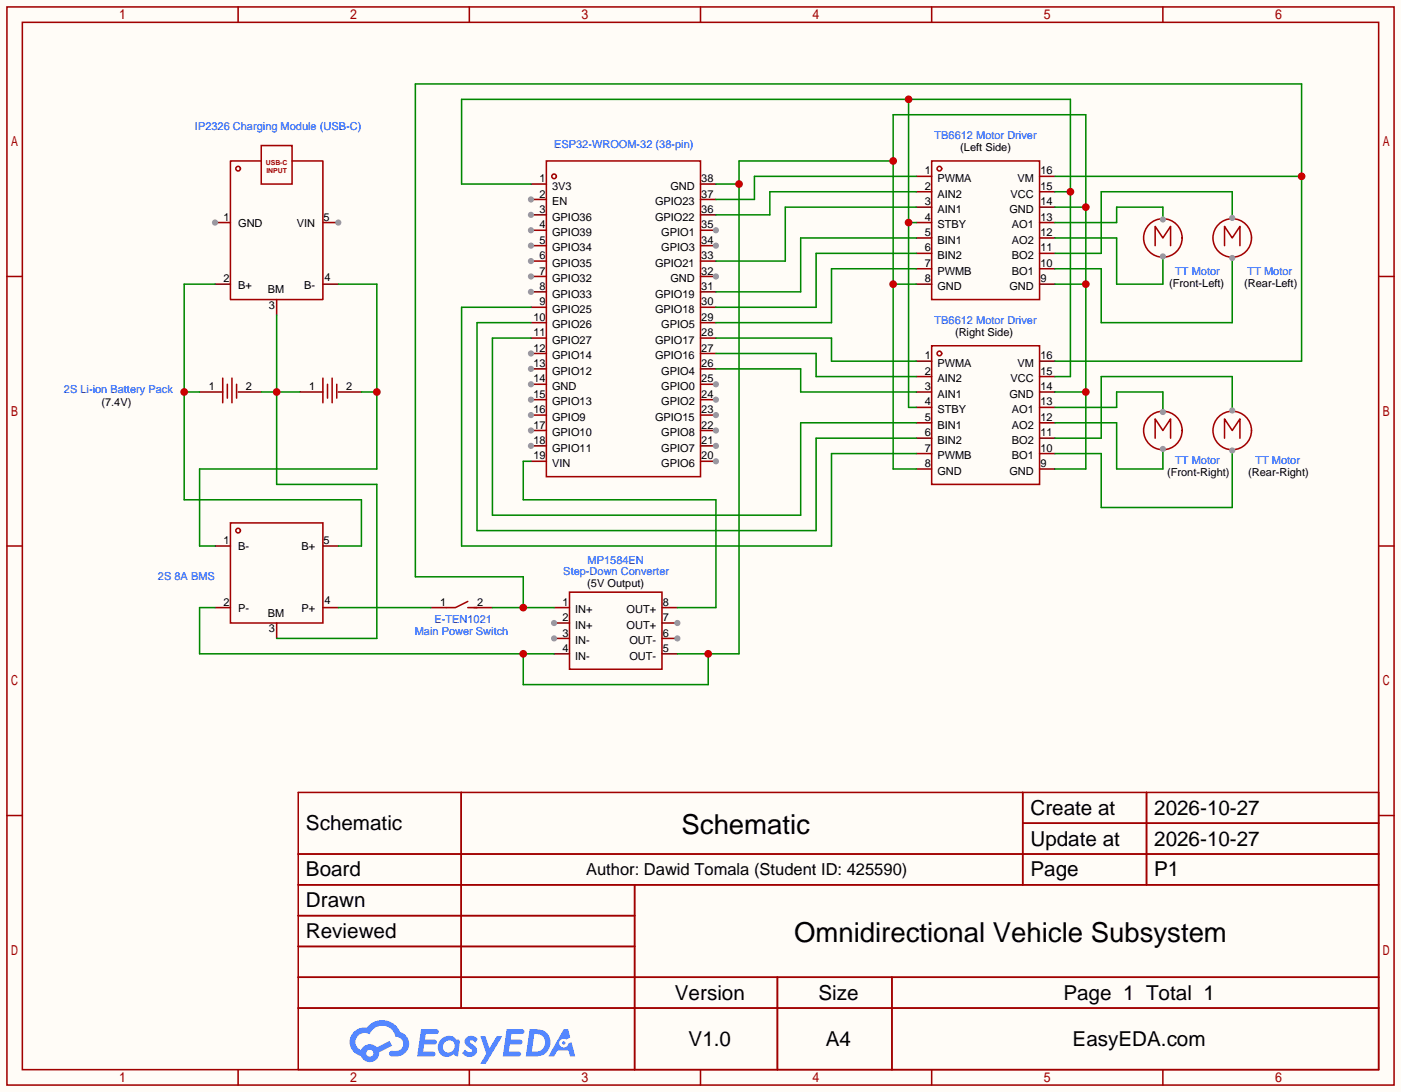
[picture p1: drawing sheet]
<svg xmlns="http://www.w3.org/2000/svg" width="231mm" height="180mm" viewBox="0 0 231 180" stroke-linecap="round" stroke-linejoin="round" font-family="sans-serif">
<path d="M0 0h230.9v180.1h-230.9z" fill="#fffcf7"/>
<g fill="none" stroke="#a10000" stroke-width=".25">
<path d="M1.1 1.1h228.6v177.8h-228.6zM3.7 3.7h223.5v172.7h-223.5zM39.2 1.1v2.6M77.3 1.1v2.6M115.4 1.1v2.6M153.5 1.1v2.6M191.6 1.1v2.6M1.1 45.6h2.6M227.2 45.6h2.5M1.1 90h2.6M227.2 90h2.5M1.1 134.5h2.6"/>
<path d="M49.1 130.7h178.1v45.7h-178.1zM76 130.7v35.5M168.5 130.7v15.2M168.5 135.8h58.7M188.9 130.7v15.2M227.2 134.5h2.5M49.1 140.8h178.1M49.1 145.9h178.1M49.1 151h55.5M49.1 156.1h55.5M104.6 145.9v30.5M39.2 176.4v2.5"/>
<path d="M49.1 161.2h178.1M49.1 166.2h178.1M77.3 176.4v2.5M115.4 176.4v2.5M128.1 161.2v15.2M147 161.2v15.2M153.5 176.4v2.5M191.6 176.4v2.5"/>
</g>
<g fill="#5487ff">
<path d="M76.9 171.1a1.3 1.3 0 0 1 1.8 .3l-.4 .6a.54 .54 0 0 0-.9-.2l.1 .1a2.32 2.32 0 0 1 1.1 1.4 1.36 1.36 0 0 1-1.1 1 1.36 1.36 0 0 1-1.4-.6l.6-.6a.64 .64 0 0 0 .5 .5 .64 .64 0 0 0 .6-.3l-.2-.3a1.6 1.6 0 0 1-1-1.5z"/>
<path d="M79.2 170.9h.8l.7 2 1.2-2h.9l-2.7 4.5h-.9l.9-1.6z"/>
<path d="M69.4 169.7h1.6a1.31 1.31 0 0 1 1.3 .2 .4 .4 0 0 1-.4 .6h-1.7l-.2 1h1.7a.4 .4 0 0 1 .3 .4 .4 .4 0 0 1-.4 .3h-1.7l-.2 1.2h.9a1.23 1.23 0 0 1 1.1 .2 .39 .39 0 0 1-.3 .6h-2.7z"/>
<path d="M83.5 169.7h1.6a1.32 1.32 0 0 1 1.3 .2 .39 .39 0 0 1-.4 .6h-1.7l-.2 1h1.7a.4 .4 0 0 1 .3 .4 .4 .4 0 0 1-.4 .3h-1.7l-.2 1.2h.9a1.23 1.23 0 0 1 1.1 .2 .39 .39 0 0 1-.3 .6h-2.6z"/>
<path d="M92.9 169.7h.7l.4 1.4-.7 .3a.75 .75 0 0 0-1.1 .3 .75 .75 0 0 0 .5 1.1 .75 .75 0 0 0 1-.7l.5-.3 .6 2.4h-.9l-.2-.9h-1.9l-.5 .9h-.9z"/>
<path d="M87.3 169.7l-.7 4.5h1.5a2.27 2.27 0 0 0 2.5-1.6 2.27 2.27 0 0 0-1.3-2.7zM88.1 170.5a1.5 1.5 0 0 1 1.8 1.6 1.5 1.5 0 0 1-2 1.3h-.3z"/>
<path d="M72.7 171.4a1.62 1.62 0 0 0-.4 2.1 1.62 1.62 0 0 0 2 .6l.4-.2 .4 .2 .4 .1 .3-2.5-.2-.2-.4-.1a1.58 1.58 0 0 0-2.5 0zM73.3 171.9a.96 .96 0 0 1 1.5 0 .96 .96 0 0 1-.3 1.4 .95 .95 0 0 1-1.3 0 .95 .95 0 0 1 .1-1.4z"/>
<path d="M58.3 170.1a2.37 2.37 0 0 0 1.2 4.1 1.54 1.54 0 0 0 1.7 .9 1.54 1.54 0 0 0 1.3-1.6l2.1-1-.4-.8-2.1 1a1.57 1.57 0 0 0-2.6 .5 1.5 1.5 0 0 1-.7-2.1 1.5 1.5 0 0 1 2.1-.5 2.23 2.23 0 0 1 2.3-1.4 2.23 2.23 0 0 1 2 1.8 1.16 1.16 0 0 1 1.3 1.1 1.16 1.16 0 0 1-1.1 1.2h-.7a.47 .47 0 0 0-.6 .4 .47 .47 0 0 0 .4 .5 2.23 2.23 0 0 0 2.3-.6 2.23 2.23 0 0 0 .4-2.3 2.16 2.16 0 0 0-1.3-1.1 3.2 3.2 0 0 0-5.4-.7l-1.2 .1zM60.4 173.7a.58 .58 0 0 1 1.1 0 .58 .58 0 0 1-1.1 0z"/>
<circle cx="92.9" cy="172" r=".28"/>
</g>
<g fill="none" stroke="#a10000" stroke-width=".25">
<path d="M153.5 26.5h17.8v22.9h-17.8zM153.5 57h17.8v22.9h-17.8z"/>
<circle cx="154.8" cy="27.8" r=".38"/>
<circle cx="154.8" cy="58.3" r=".38"/>
</g>
<g fill="none" stroke="#870000" stroke-width=".25">
<path d="M115.4 30.4h2.6M115.4 32.9h2.6M115.4 35.4h2.6M115.4 38h2.6M151 29.1h2.5M151 31.6h2.5M151 34.2h2.5M151 36.7h2.5M151 39.2h2.5M171.3 29.1h2.6M171.3 31.6h2.6M171.3 34.2h2.6"/>
<path d="M171.3 36.7h2.6M171.3 39.2h2.6M151 59.6h2.5M151 41.8h2.5M151 44.3h2.5M151 46.9h2.5M171.3 59.6h2.6M171.3 41.8h2.6M171.3 44.3h2.6M171.3 46.9h2.6M151 62.1h2.5M151 64.6h2.5"/>
<path d="M151 67.2h2.5M151 69.7h2.5M151 72.3h2.5M151 74.8h2.5M151 77.3h2.5M171.3 62.1h2.6M171.3 64.6h2.6M171.3 67.2h2.6M171.3 69.7h2.6M171.3 72.3h2.6M171.3 74.8h2.6M171.3 77.3h2.6"/>
</g>
<circle cx="118" cy="38" r=".51" fill="#999"/>
<path d="M115.4 40.5h2.6" fill="none" stroke="#870000" stroke-width=".25"/>
<circle cx="118" cy="40.5" r=".51" fill="#999"/>
<path d="M115.4 43.1h2.6M115.4 45.6h2.6" fill="none" stroke="#870000" stroke-width=".25"/>
<circle cx="118" cy="45.6" r=".51" fill="#999"/>
<path d="M115.4 48.1h2.6M115.4 50.7h2.6M115.4 53.2h2.6M115.4 55.8h2.6M115.4 58.3h2.6M115.4 60.8h2.6M115.4 63.4h2.6" fill="none" stroke="#870000" stroke-width=".25"/>
<circle cx="118" cy="63.4" r=".51" fill="#999"/>
<path d="M115.4 65.9h2.6" fill="none" stroke="#870000" stroke-width=".25"/>
<circle cx="118" cy="65.9" r=".51" fill="#999"/>
<path d="M115.4 68.5h2.6" fill="none" stroke="#870000" stroke-width=".25"/>
<circle cx="118" cy="68.5" r=".51" fill="#999"/>
<path d="M115.4 71h2.6" fill="none" stroke="#870000" stroke-width=".25"/>
<circle cx="118" cy="71" r=".51" fill="#999"/>
<path d="M115.4 73.5h2.6" fill="none" stroke="#870000" stroke-width=".25"/>
<circle cx="118" cy="73.5" r=".51" fill="#999"/>
<path d="M115.4 76.1h2.6" fill="none" stroke="#870000" stroke-width=".25"/>
<circle cx="118" cy="76.1" r=".51" fill="#999"/>
<path d="M87.5 76.1h2.5M87.5 73.5h2.5" fill="none" stroke="#870000" stroke-width=".25"/>
<circle cx="87.5" cy="73.5" r=".51" fill="#999"/>
<path d="M87.5 71h2.5" fill="none" stroke="#870000" stroke-width=".25"/>
<circle cx="87.5" cy="71" r=".51" fill="#999"/>
<path d="M87.5 68.5h2.5" fill="none" stroke="#870000" stroke-width=".25"/>
<circle cx="87.5" cy="68.5" r=".51" fill="#999"/>
<path d="M87.5 65.9h2.5" fill="none" stroke="#870000" stroke-width=".25"/>
<circle cx="87.5" cy="65.9" r=".51" fill="#999"/>
<path d="M87.5 63.4h2.5" fill="none" stroke="#870000" stroke-width=".25"/>
<circle cx="87.5" cy="63.4" r=".51" fill="#999"/>
<path d="M87.5 60.8h2.5" fill="none" stroke="#870000" stroke-width=".25"/>
<circle cx="87.5" cy="60.8" r=".51" fill="#999"/>
<path d="M87.5 58.3h2.5" fill="none" stroke="#870000" stroke-width=".25"/>
<circle cx="87.5" cy="58.3" r=".51" fill="#999"/>
<path d="M87.5 55.8h2.5M87.5 53.2h2.5M87.5 50.7h2.5M87.5 48.1h2.5" fill="none" stroke="#870000" stroke-width=".25"/>
<circle cx="87.5" cy="48.1" r=".51" fill="#999"/>
<path d="M87.5 45.6h2.5" fill="none" stroke="#870000" stroke-width=".25"/>
<circle cx="87.5" cy="45.6" r=".51" fill="#999"/>
<path d="M87.5 43.1h2.5" fill="none" stroke="#870000" stroke-width=".25"/>
<circle cx="87.5" cy="43.1" r=".51" fill="#999"/>
<path d="M87.5 40.5h2.5" fill="none" stroke="#870000" stroke-width=".25"/>
<circle cx="87.5" cy="40.5" r=".51" fill="#999"/>
<path d="M87.5 38h2.5" fill="none" stroke="#870000" stroke-width=".25"/>
<circle cx="87.5" cy="38" r=".51" fill="#999"/>
<path d="M87.5 35.4h2.5" fill="none" stroke="#870000" stroke-width=".25"/>
<circle cx="87.5" cy="35.4" r=".51" fill="#999"/>
<path d="M87.5 32.9h2.5" fill="none" stroke="#870000" stroke-width=".25"/>
<circle cx="87.5" cy="32.9" r=".51" fill="#999"/>
<path d="M87.5 30.4h2.5M91.3 100.2h2.6M91.3 102.7h2.6" fill="none" stroke="#870000" stroke-width=".25"/>
<g fill="none" stroke="#a10000" stroke-width=".25">
<path d="M90 26.5h25.4v52.1h-25.4zM93.9 97.7h15.2v12.7h-15.2z"/>
<circle cx="91.3" cy="29.1" r=".38"/>
</g>
<circle cx="91.3" cy="102.7" r=".51" fill="#999"/>
<path d="M91.3 105.3h2.6" fill="none" stroke="#870000" stroke-width=".25"/>
<circle cx="91.3" cy="105.3" r=".51" fill="#999"/>
<path d="M91.3 107.8h2.6M109.1 107.8h2.5M109.1 105.3h2.5" fill="none" stroke="#870000" stroke-width=".25"/>
<circle cx="111.6" cy="105.3" r=".51" fill="#999"/>
<path d="M109.1 102.7h2.5" fill="none" stroke="#870000" stroke-width=".25"/>
<circle cx="111.6" cy="102.7" r=".51" fill="#999"/>
<path d="M35.4 36.7h2.6M109.1 100.2h2.5" fill="none" stroke="#870000" stroke-width=".25"/>
<circle cx="39.2" cy="27.8" r=".38" fill="none" stroke="#a10000" stroke-width=".25"/>
<circle cx="35.4" cy="36.7" r=".51" fill="#999"/>
<path d="M53.2 36.7h2.6" fill="none" stroke="#870000" stroke-width=".25"/>
<circle cx="55.8" cy="36.7" r=".51" fill="#999"/>
<g fill="none" stroke="#870000" stroke-width=".25">
<path d="M35.4 46.9h2.6M45.6 49.4v2.5M53.2 46.9h2.6M32.9 64.6h3.8M39.2 64.6h3.9M49.4 64.6h3.8M55.8 64.6h3.8M35.4 90h2.6M53.2 90h2.6M35.4 100.2h2.6M45.6 102.7v2.6M53.2 100.2h2.6"/>
<path d="M71 100.2h2.5M78.6 100.2h2.6"/>
</g>
<g fill="none" stroke="#a10000" stroke-width=".25">
<path d="M43.1 24h5v6.4h-5zM43.1 26.5h-5.1v22.9h15.2v-22.9h-5.1M190.4 40.5v-3.2l1.2 1.9 1.3-1.9v3.2M201.8 40.5v-3.2l1.3 1.9 1.2-1.9v3.2M36.7 62.4v4M37.5 63.4v2.3M38.2 62.4v4M39 63.4v2.3M53.2 62.4v4M54 63.4v2.3M54.7 62.4v4M55.5 63.4v2.3"/>
<path d="M190.4 72.3v-3.2l1.2 1.9 1.3-1.9v3.2M201.8 72.3v-3.2l1.3 1.9 1.2-1.9v3.2M38 86.2h15.2v16.5h-15.2zM77.1 99.2l-2 1h-1.6M77.1 100.2h1.5"/>
<circle cx="191.6" cy="39.2" r="3.2"/>
<circle cx="203.1" cy="39.2" r="3.2"/>
<circle cx="191.6" cy="71" r="3.2"/>
<circle cx="203.1" cy="71" r="3.2"/>
<circle cx="39.2" cy="87.5" r=".38"/>
</g>
<path d="M151 29.1h-26.7v3.8h-6.3M151 31.6h-24.1v3.8h-8.9M151 34.2h-21.6v8.9h-11.4M151 39.2h-19v8.9h-14M118 58.3h16.5v3.8h16.5M118 55.8h19v3.8h14M151 41.8h-16.5v8.9h-16.5M151 44.3h-14v8.9h-19M118 60.8h14v3.8h19M173.9 67.2h10.1v-2.6h7.6v3.3" fill="none" stroke="#008700" stroke-width=".25"/>
<circle cx="191.6" cy="67.9" r=".51" fill="#999"/>
<path d="M191.6 36.2v-2h-7.6v2.5h-10.1" fill="none" stroke="#008700" stroke-width=".25"/>
<circle cx="191.6" cy="36.2" r=".51" fill="#999"/>
<path d="M173.9 69.7h10.1v7.6h7.6v-3.3" fill="none" stroke="#008700" stroke-width=".25"/>
<circle cx="191.6" cy="74" r=".51" fill="#999"/>
<path d="M173.9 39.2h10.1v7.7h7.6v-4.6" fill="none" stroke="#008700" stroke-width=".25"/>
<circle cx="191.6" cy="42.3" r=".51" fill="#999"/>
<path d="M203.1 67.7v-5.6h-21.6v10.2h-7.6" fill="none" stroke="#008700" stroke-width=".25"/>
<circle cx="203.1" cy="67.7" r=".51" fill="#999"/>
<path d="M203.1 35.9v-4.3h-21.6v10.2h-7.6" fill="none" stroke="#008700" stroke-width=".25"/>
<circle cx="203.1" cy="35.9" r=".51" fill="#999"/>
<path d="M203.1 74.3v9.4h-21.6v-8.9h-7.6" fill="none" stroke="#008700" stroke-width=".25"/>
<circle cx="203.1" cy="74.3" r=".51" fill="#999"/>
<path d="M203.1 42.5v10.7h-21.6v-8.9h-7.6" fill="none" stroke="#008700" stroke-width=".25"/>
<circle cx="203.1" cy="42.5" r=".51" fill="#999"/>
<path d="M149.7 16.4v50.8h1.3M87.5 30.4h-11.4v-14h100.3v45.7h-2.5M149.7 36.7h1.3M173.9 31.6h2.5" fill="none" stroke="#008700" stroke-width=".25"/>
<g fill="#c00">
<circle cx="149.7" cy="36.7" r=".63"/>
<circle cx="149.7" cy="16.4" r=".63"/>
<circle cx="176.4" cy="31.6" r=".63"/>
</g>
<path d="M35.4 46.9h-5v35.5h29.2v7.6h-3.8M87.5 55.8h-6.3v29.2h50.8v-15.3h19M87.5 53.2h-8.9v34.3h55.9v-15.2h16.5M87.5 50.7h-11.4v39.3h60.9v-15.2h14M30.4 64.6h2.5" fill="none" stroke="#008700" stroke-width=".25"/>
<circle cx="30.4" cy="64.6" r=".63" fill="#c00"/>
<path d="M55.8 46.9h6.3v30.4h-29.2v12.7h2.5M59.6 64.6h2.5" fill="none" stroke="#008700" stroke-width=".25"/>
<circle cx="62.1" cy="64.6" r=".63" fill="#c00"/>
<path d="M45.6 51.9v28h16.5v25.4h-16.5M43.1 64.6h6.3" fill="none" stroke="#008700" stroke-width=".25"/>
<circle cx="45.6" cy="64.6" r=".63" fill="#c00"/>
<path d="M173.9 29.1h40.6M173.9 59.6h40.6v-45.8h-146v81.3h17.7v5.1M55.8 100.2h15.2M81.2 100.2h10.1" fill="none" stroke="#008700" stroke-width=".25"/>
<g fill="#c00">
<circle cx="214.5" cy="29.1" r=".63"/>
<circle cx="86.2" cy="100.2" r=".63"/>
</g>
<path d="M118 30.4h3.8M147.2 26.5h-25.4v81.3h-10.2M173.9 34.2h5M147.2 46.9h3.8M173.9 46.9h5M87.5 76.1h-1.3v6.3h31.8v17.8h-6.4M151 77.3h-3.8v-58.4h31.7v58.4h-5M173.9 64.6h5M35.4 100.2h-2.5v7.6h58.4M86.2 107.8v5.1h30.5v-5.1" fill="none" stroke="#008700" stroke-width=".25"/>
<g fill="#c00">
<circle cx="86.2" cy="107.8" r=".63"/>
<circle cx="116.7" cy="107.8" r=".63"/>
<circle cx="121.8" cy="30.4" r=".63"/>
<circle cx="147.2" cy="26.5" r=".63"/>
<circle cx="147.2" cy="46.9" r=".63"/>
<circle cx="178.9" cy="34.2" r=".63"/>
<circle cx="178.9" cy="46.9" r=".63"/>
<circle cx="178.9" cy="64.6" r=".63"/>
</g>
<g font-size="4.5">
<text x="112.3" y="137.5">Schematic</text>
<text x="130.9" y="155.3">Omnidirectional Vehicle Subsystem</text>
</g>
<g font-size="3.4">
<text x="50.4" y="136.9">Schematic</text>
<text x="169.8" y="134.4">Create at</text>
<text x="190.2" y="134.4">2026-10-27</text>
<text x="169.8" y="139.5">Update at</text>
<text x="190.2" y="139.5">2026-10-27</text>
<text x="50.4" y="144.5">Board</text>
<text x="50.4" y="149.6">Drawn</text>
<text x="169.8" y="144.5">Page</text>
<text x="190.2" y="144.5">P1</text>
<text x="50.4" y="154.7">Reviewed</text>
<text x="111.2" y="164.9">Version</text>
<text x="134.9" y="164.9">Size</text>
<text x="175.2" y="164.9">Page 1 Total 1</text>
<text x="113.5" y="172.5">V1.0</text>
<text x="136.1" y="172.5">A4</text>
<text x="176.8" y="172.5">EasyEDA.com</text>
</g>
<text font-size="2.7" x="96.6" y="144.4">Author: Dawid Tomala (Student ID: 425590)</text>
<g font-size="1.8" fill="#00f">
<text x="32.1" y="21.4">IP2326 Charging Module (USB-C)</text>
<text x="154" y="23">TB6612 Motor Driver</text>
<text x="91.3" y="24.5">ESP32-WROOM-32 (38-pin)</text>
<text x="193.7" y="45.3">TT Motor</text>
<text x="205.6" y="45.3">TT Motor</text>
<text x="154" y="53.4">TB6612 Motor Driver</text>
<text x="10.5" y="64.9">2S Li-ion Battery Pack</text>
<text x="193.7" y="76.5">TT Motor</text>
<text x="206.9" y="76.5">TT Motor</text>
<text x="26" y="95.6">2S 8A BMS</text>
<text x="92.8" y="94.8">Step-Down Converter</text>
<text x="96.8" y="93.1">MP1584EN</text>
<text x="68.4" y="104.7">Main Power Switch</text>
<text x="71.6" y="102.7">E-TEN1021</text>
</g>
<g font-size="1.8">
<text x="152.4" y="28.8">1</text>
<text x="158.2" y="25">(Left Side)</text>
<text x="171.4" y="28.8">16</text>
<text x="88.9" y="35.1">3</text>
<text x="88.9" y="32.6">2</text>
<text x="88.9" y="30">1</text>
<text x="91" y="33.9">EN</text>
<text x="91" y="31.3">3V3</text>
<text x="107.9" y="33.9">GPIO23</text>
<text x="110.5" y="31.3">GND</text>
<text x="115.6" y="30">38</text>
<text x="115.6" y="32.6">37</text>
<text x="115.6" y="35.1">36</text>
<text x="152.4" y="31.3">2</text>
<text x="152.4" y="33.9">3</text>
<text x="154.5" y="30">PWMA</text>
<text x="154.5" y="32.6">AIN2</text>
<text x="154.5" y="35.1">AIN1</text>
<text x="166.4" y="35.1">GND</text>
<text x="166.6" y="32.6">VCC</text>
<text x="167.7" y="30">VM</text>
<text x="171.4" y="33.9">14</text>
<text x="171.4" y="31.3">15</text>
<text x="36.8" y="36.4">1</text>
<text x="39.2" y="37.4">GND</text>
<text x="48.9" y="37.4">VIN</text>
<text x="53.3" y="36.4">5</text>
<text x="88.9" y="40.2">5</text>
<text x="88.9" y="37.7">4</text>
<text x="91" y="41.5">GPIO34</text>
<text x="91" y="38.9">GPIO39</text>
<text x="91" y="36.4">GPIO36</text>
<text x="107.9" y="36.4">GPIO22</text>
<text x="109" y="38.9">GPIO1</text>
<text x="109" y="41.5">GPIO3</text>
<text x="115.6" y="37.7">35</text>
<text x="115.6" y="40.2">34</text>
<text x="152.4" y="36.4">4</text>
<text x="152.4" y="38.9">5</text>
<text x="152.4" y="41.5">6</text>
<text x="154.5" y="37.7">STBY</text>
<text x="154.5" y="40.2">BIN1</text>
<text x="166.8" y="40.2">AO2</text>
<text x="166.8" y="37.7">AO1</text>
<text x="171.4" y="41.5">11</text>
<text x="171.4" y="38.9">12</text>
<text x="171.4" y="36.4">13</text>
<text x="36.8" y="46.6">2</text>
<text x="39.2" y="47.6">B+</text>
<text x="50.1" y="47.6">B-</text>
<text x="53.5" y="46.3">4</text>
<text x="88.9" y="47.8">8</text>
<text x="88.9" y="45.3">7</text>
<text x="88.9" y="42.7">6</text>
<text x="91" y="46.6">GPIO32</text>
<text x="91" y="44">GPIO35</text>
<text x="107.9" y="44">GPIO21</text>
<text x="110.5" y="46.6">GND</text>
<text x="115.6" y="42.7">33</text>
<text x="115.6" y="45.3">32</text>
<text x="115.6" y="47.8">31</text>
<text x="152.4" y="44">7</text>
<text x="152.4" y="46.6">8</text>
<text x="154.5" y="42.7">BIN2</text>
<text x="154.5" y="45.3">PWMB</text>
<text x="154.5" y="47.8">GND</text>
<text x="166.4" y="47.8">GND</text>
<text x="166.8" y="45.3">BO1</text>
<text x="166.8" y="42.7">BO2</text>
<text x="171.4" y="46.6">9</text>
<text x="171.4" y="44">10</text>
<text x="192.7" y="47.3">(Front-Left)</text>
<text x="205" y="47.3">(Rear-Left)</text>
<text x="44.1" y="48.4">BM</text>
<text x="44.3" y="50.9">3</text>
<text x="87.9" y="52.9">10</text>
<text x="88.9" y="50.4">9</text>
<text x="91" y="51.6">GPIO25</text>
<text x="91" y="49.1">GPIO33</text>
<text x="107.9" y="49.1">GPIO19</text>
<text x="107.9" y="51.6">GPIO18</text>
<text x="115.6" y="50.4">30</text>
<text x="115.6" y="52.9">29</text>
<text x="87.9" y="58">12</text>
<text x="87.9" y="55.4">11</text>
<text x="91" y="59.3">GPIO14</text>
<text x="91" y="56.7">GPIO27</text>
<text x="91" y="54.2">GPIO26</text>
<text x="107.9" y="56.7">GPIO17</text>
<text x="107.9" y="59.3">GPIO16</text>
<text x="109" y="54.2">GPIO5</text>
<text x="115.6" y="55.4">28</text>
<text x="115.6" y="58">27</text>
<text x="152.4" y="59.3">1</text>
<text x="157.4" y="55.5">(Right Side)</text>
<text x="171.4" y="59.3">16</text>
<text x="34.4" y="64.3">1</text>
<text x="40.5" y="64.3">2</text>
<text x="50.9" y="64.3">1</text>
<text x="57" y="64.3">2</text>
<text x="87.9" y="65.6">15</text>
<text x="87.9" y="63.1">14</text>
<text x="87.9" y="60.5">13</text>
<text x="91" y="64.3">GND</text>
<text x="91" y="61.8">GPIO12</text>
<text x="109" y="61.8">GPIO4</text>
<text x="109" y="64.3">GPIO0</text>
<text x="115.6" y="60.5">26</text>
<text x="115.6" y="63.1">25</text>
<text x="115.6" y="65.6">24</text>
<text x="152.4" y="61.8">2</text>
<text x="152.4" y="64.3">3</text>
<text x="154.5" y="60.5">PWMA</text>
<text x="154.5" y="63.1">AIN2</text>
<text x="154.5" y="65.6">AIN1</text>
<text x="166.4" y="65.6">GND</text>
<text x="166.6" y="63.1">VCC</text>
<text x="167.7" y="60.5">VM</text>
<text x="171.4" y="64.3">14</text>
<text x="171.4" y="61.8">15</text>
<text x="16.7" y="66.9">(7.4V)</text>
<text x="87.9" y="70.7">17</text>
<text x="87.9" y="68.1">16</text>
<text x="91" y="72">GPIO10</text>
<text x="91" y="69.4">GPIO9</text>
<text x="91" y="66.9">GPIO13</text>
<text x="107.9" y="69.4">GPIO15</text>
<text x="109" y="66.9">GPIO2</text>
<text x="109" y="72">GPIO8</text>
<text x="115.6" y="68.1">23</text>
<text x="115.6" y="70.7">22</text>
<text x="152.4" y="66.9">4</text>
<text x="152.4" y="69.4">5</text>
<text x="152.4" y="72">6</text>
<text x="154.5" y="68.1">STBY</text>
<text x="154.5" y="70.7">BIN1</text>
<text x="166.8" y="70.7">AO2</text>
<text x="166.8" y="68.1">AO1</text>
<text x="171.4" y="72">11</text>
<text x="171.4" y="69.4">12</text>
<text x="171.4" y="66.9">13</text>
<text x="87.9" y="75.8">19</text>
<text x="87.9" y="73.2">18</text>
<text x="91" y="77">VIN</text>
<text x="91" y="74.5">GPIO11</text>
<text x="109" y="74.5">GPIO7</text>
<text x="109" y="77">GPIO6</text>
<text x="115.6" y="73.2">21</text>
<text x="115.6" y="75.8">20</text>
<text x="152.4" y="74.5">7</text>
<text x="152.4" y="77">8</text>
<text x="154.5" y="73.2">BIN2</text>
<text x="154.5" y="75.8">PWMB</text>
<text x="166.8" y="75.8">BO1</text>
<text x="166.8" y="73.2">BO2</text>
<text x="171.4" y="77">9</text>
<text x="171.4" y="74.5">10</text>
<text x="154.5" y="78.3">GND</text>
<text x="166.4" y="78.3">GND</text>
<text x="192.3" y="78.6">(Front-Right)</text>
<text x="205.7" y="78.6">(Rear-Right)</text>
<text x="36.8" y="89.7">1</text>
<text x="53.3" y="89.7">5</text>
<text x="39.2" y="90.8">B-</text>
<text x="49.7" y="90.8">B+</text>
<text x="36.8" y="99.9">2</text>
<text x="39.2" y="100.9">P-</text>
<text x="44.1" y="101.7">BM</text>
<text x="49.7" y="100.9">P+</text>
<text x="53.5" y="99.7">4</text>
<text x="72.5" y="99.9">1</text>
<text x="78.6" y="99.9">2</text>
<text x="92.7" y="99.9">1</text>
<text x="94.8" y="101.2">IN+</text>
<text x="96.8" y="96.9">(5V Output)</text>
<text x="103.3" y="101.2">OUT+</text>
<text x="109.2" y="99.9">8</text>
<text x="44.3" y="104.2">3</text>
<text x="92.7" y="102.4">2</text>
<text x="92.7" y="105">3</text>
<text x="92.7" y="107.5">4</text>
<text x="94.8" y="103.7">IN+</text>
<text x="94.8" y="106.2">IN-</text>
<text x="103.3" y="103.7">OUT+</text>
<text x="103.7" y="106.2">OUT-</text>
<text x="109.2" y="107.5">5</text>
<text x="109.2" y="105">6</text>
<text x="109.2" y="102.4">7</text>
<text x="94.8" y="108.8">IN-</text>
<text x="103.7" y="108.8">OUT-</text>
</g>
<g font-size="1.1" fill="#a00000">
<text x="43.8" y="27.3">USB-C</text>
<text x="43.9" y="28.5">INPUT</text>
</g>
</svg>
